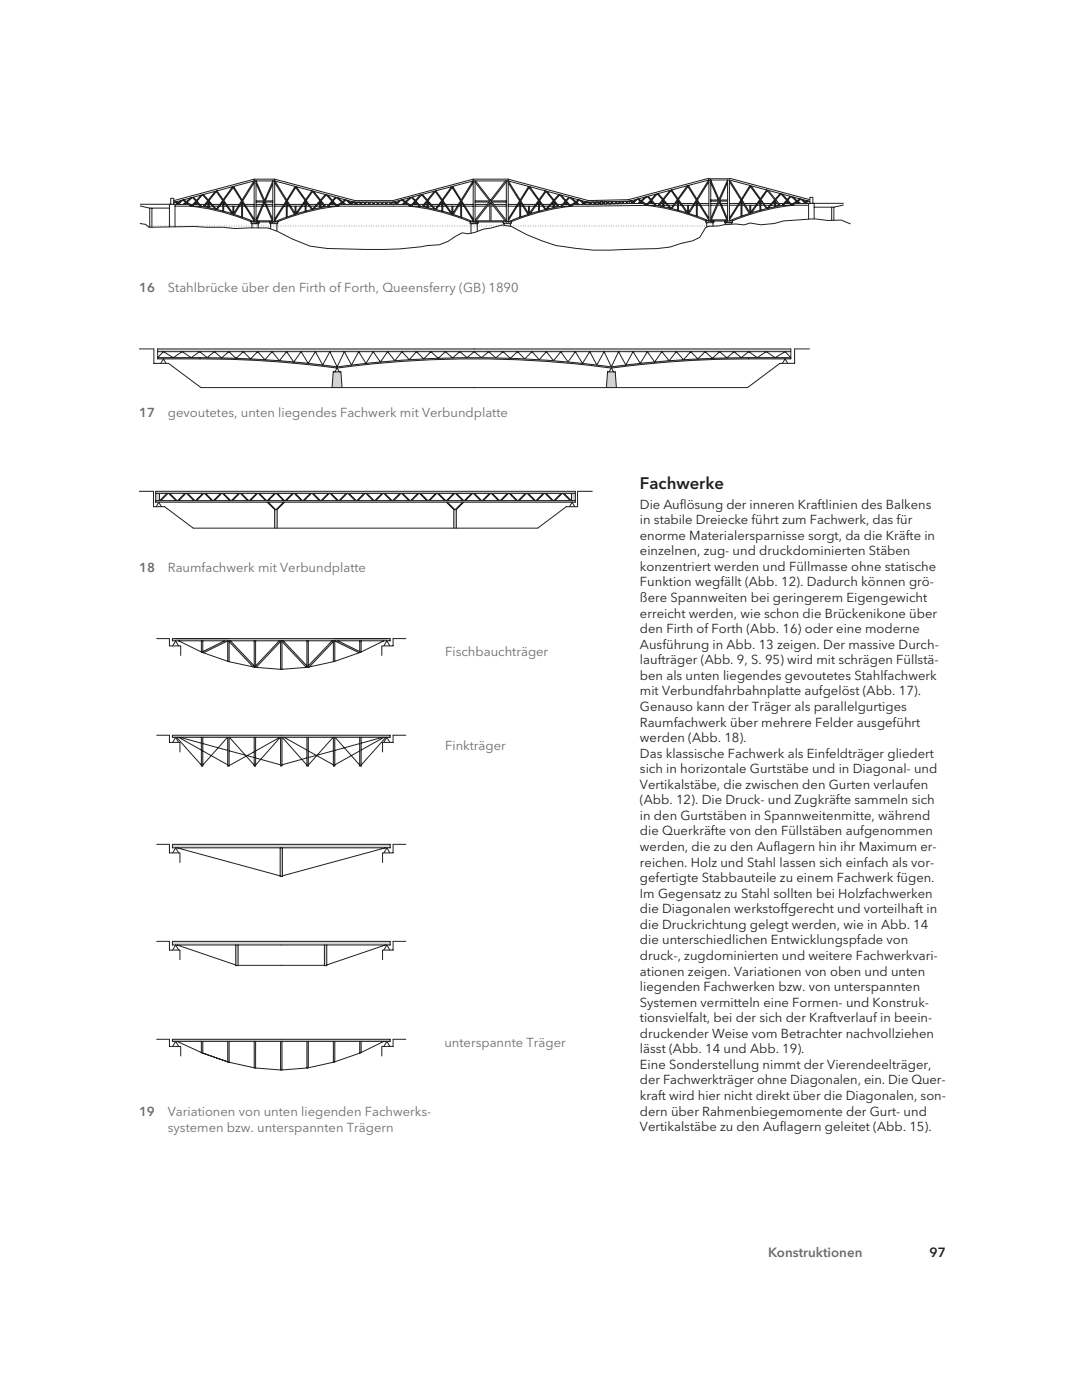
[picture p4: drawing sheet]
<svg xmlns="http://www.w3.org/2000/svg" width="230mm" height="297mm" viewBox="0 0 230 297" stroke-linecap="round" stroke-linejoin="round" font-family="sans-serif">
<path d="M31 47.9h.1M151.9 47.9h.1" fill="none" stroke="#808285" stroke-width=".21"/>
<path d="M31.5 47.9h120.2" fill="none" stroke="#808285" stroke-width=".21" stroke-dasharray="0 .5"/>
<g fill="none" stroke="#231f20" stroke-width=".21">
<path d="M49.3 39.6l-3.4 4.8-1.6-1.8M49.4 39.8l1.8 2.8M49.6 39.6l1.7 2.8M49.6 39.6l-3.5 4.8M53.8 38.4l-4.2 6.8M53.9 38.4l-16.6 4.4M53.9 38.7l-4.2 6.8M54.3 38.9l1.6 3.8-1.6 4M57.8 39l-1.6 3.7 1.6 3.8M57.8 38.4v8.7h-3.5M57.8 38.4l-1.7 4.1-1.8-4.1h3.9M58.2 38.4v8.7"/>
<path d="M58.2 38.7l4.2 6.8M58.2 38.4l16.8 4.5M58.3 38.4l4.2 6.8M62.5 39.6l3.5 4.8M62.5 39.6l-1.7 2.8M62.7 39.8l-1.8 2.8M62.8 39.6l3.4 4.8 1.6-1.8M95.7 39.6l-3.4 4.8-1.6-1.8M95.9 39.8l1.7 2.8M96 39.6l1.8 2.8M96 39.6l-3.5 4.8M100.2 38.4l-4.2 6.8"/>
<path d="M100.3 38.4l-17 4.5M100.3 38.7l-4.2 6.8M100.7 38.7l3.1 4-3.1 4M100.7 38.4h7M107.1 38.4l-3.1 4.1-3.2-4.1M107.3 38.4v8.7M107.3 38.6l-3.2 4.1 3.2 4M107.7 38.8l4.2 6.7M107.8 38.4l4.2 6.8M112 39.6l3.5 4.8M112 39.6l-1.7 2.8M112.2 39.8l-1.8 2.8"/>
<path d="M112.3 39.6l3.4 4.8 1.6-1.8M145.7 39.4l-3.4 4.8-1.6-1.8M145.8 39.6l1.8 2.8M146 39.4l1.7 2.8M146 39.4l-3.5 4.8M150.2 38.2l-4.2 6.8M150.3 38.2l-16.8 4.5M150.3 38.5l-4.2 6.8M150.3 38.2h3.9l-1.8 4.1-1.7-4.1v8.7h3.5v-8.7h.4v8.7M150.3 38.2v8.7M150.7 38.8l1.6 3.7-1.6 3.8M154.2 38.7l-1.6 3.8 1.6 4"/>
<path d="M154.6 38.5l4.2 6.8M154.6 38.2l17.1 4.5M154.7 38.2l4.2 6.8M158.9 39.4l3.5 4.8M158.9 39.4l-1.7 2.8M159.1 39.6l-1.8 2.8M159.2 39.4l3.4 4.8 1.6-1.8M29.7 47.4l1.2 .2 .7 .6 9.6-.2 6.2 .2 2.4 .3 7-.1 2 .7 3.1 1.6 3.8 1.5 3.7 .5a99.9 99.9 0 0 0 21.2-.6l2.6-.2 1.8-.7 2.9-1.8 1.3 .2 1.4-.3 1.9-.7 1.6-.2 2.3-.7 2 .3a38.3 38.3 0 0 0 9.6 4.1 62.4 62.4 0 0 0 14.6 .8l6.6-.2 2.8-.3 2.5-.8 2.3-.5 1.5-.7 1.3-2.1 .6-.3 5.8-.5 1.7 .2 1.3-.4a7.5 7.5 0 0 0 3.6 .3l1.5-.2 2-.5 5.9-.4 3.4 .3 2.9-.1 1.9 .8M29.7 43.3h6.2M29.7 43.7l2 .4M31.7 48.2v-4.1h.5v4.1M32.2 44.1h3.7"/>
<path d="M36.2 43.3v-1.2h.6v1.2M36.8 42.6l17.1-4.6h4.3l17.1 4.6h8M37.1 42.9l.5 .3-.2 .2M37.1 42.9h-.3M37.1 48.1v-4.8h-1.2v4.8M37.1 43.4h2.9M37.1 43.7h5.3M37.3 42.8l-.2 .1M37.4 42.8l.4 .3M38.4 42.5l-.6 .6M38.7 42.5l.6 .4M38.7 42.5l-.8 .7 .3 .2"/>
<path d="M39 42.4l.5 .4M39.5 43l1 .7M39.7 42.9l1 .7M40.4 43.4h.4M40.4 42l-1.6 1.4M40.8 41.9l-1.7 1.5M40.8 41.9l.7 .7M40.9 43.8a45.2 45.2 0 0 1 12.3 3.2M41 41.8l.6 .7M41.2 43.4h.9M41.5 42.9v.4M41.6 42.8l.9 .9"/>
<path d="M41.7 43v.4M41.8 42.7l.9 1M42.4 43.4h1M42.5 43.7a49.1 49.1 0 0 1 11.4 3.3M42.6 41.4l-2 2.3M43.1 41.3l1.1 1.1M43.4 43.7h.7M43.7 43.4h.4M44 42.6l-1.1-1.3-2.1 2.4M44.1 42.8v1.2M44.2 42.7l1.4 1.6M44.3 42.9v1.1"/>
<path d="M44.3 43.4h.4M44.3 43.7h.8M45 43.4h1.6M45.3 43.7h1M45.6 40.6l-2.6 3.2M45.8 40.6l1.4 1.9M46 40.5l-2.7 3.3M46 40.5l1.3 1.8M46.6 43.7h.6M46.8 43.4h.4M47.2 42.8v1.9M47.3 42.7l1.8 2.6"/>
<path d="M47.4 42.9v1.9M47.4 43.4h.4M47.4 43.7h.6M47.4 42.5l1.9 2.7M48 43.4h2.7M48.3 43.7h2.2M49.4 43.7v1.7M49.6 43.7v1.7M50.8 43.7h.4M51 43.4h.2M51.2 43v3M51.4 42.9l2.5 4"/>
<path d="M51.4 43.4h.3M51.4 43v3M51.4 43.7h.5M51.5 42.7l2.4 3.8M51.9 43.4h2M52.1 43.7h1.8M53.2 47.1h1.7v.3h-1.7zM53.4 48.3v-.9h1.3v1M53.9 47.1v-8.7h.4v8.7M54.3 43.4h1.4M54.3 43.7h1.2M54.3 46.8h3.5"/>
<path d="M54.3 42.6h1.6M54.3 42.9h1.6M54.4 46.8l1.7-3.8 1.6 3.8M55.8 43.7h.6M55.9 43.4h.3M56.2 42.9h1.6M56.3 42.6h1.5M56.5 43.4h1.3M56.6 43.7h1.2M57.2 47.1h1.7v.3h-1.7zM57.4 47.4v1.1M58.2 43.4h2"/>
<path d="M58.3 43.7h1.7M58.7 47.4v1.6M60.2 43.7h.5M60.5 43.4h.2M60.6 42.7l-2.4 3.8M60.7 43v3M60.8 42.9l-2.6 4M60.9 43v3M60.9 43.4h.2M60.9 43.7h.4M61.4 43.4h2.7M61.6 43.7h2.2"/>
<path d="M62.5 43.7v1.7M62.7 43.7v1.7M64.1 43.7h.6M64.3 43.4h.4M64.7 42.5l-1.9 2.7M64.7 42.9v1.9M64.8 42.3l1.4-1.8 2.6 3.3M64.8 42.7l-1.8 2.6M64.9 42.8v1.9M64.9 43.4h.4M64.9 43.7h.7M65.5 43.4h1.6"/>
<path d="M65.8 43.7h1M66.3 40.6l-1.4 1.9M66.5 40.6l2.6 3.2M67.1 43.7h.7M67.4 43.4h.4M67.8 42.9v1.1M67.9 42.7l-1.4 1.6M68 42.8v1.2M68 43.4h.4M68 43.7h.7M68.1 42.6l1.1-1.3 2.1 2.4M68.7 43.4h1"/>
<path d="M69 41.3l-1 1.1M69.5 41.4l2 2.3M70 43.4h.9M70.3 42.7l-.9 1M70.4 43v.4M70.5 42.8l-.9 .9a49.1 49.1 0 0 0-11.3 3.3M70.6 42.9v.4M71.1 41.8l-.6 .7M71.2 43.8a45.2 45.2 0 0 0-12.3 3.2M71.3 43.4h.4M71.3 41.9l-.7 .7M71.3 41.9l1.7 1.5"/>
<path d="M71.7 42l1.6 1.4M72.4 42.9l-1 .7M72.6 43l-1 .7M73.1 42.4l-.5 .4M73.4 42.5l.8 .7-.3 .2M73.4 42.5l-.6 .4M73.7 42.5l.6 .6 .4-.3M75 42.9h8.3M75 42.9l-.5 .3 .2 .2M75.1 42.9v.5M75.2 42.9l.7 .5M75.9 42.9l-.7 .5"/>
<path d="M76.1 42.9l.7 .5M76.8 42.9l-.7 .5M77 42.9l.7 .5M77.7 42.9l-.7 .5M77.9 42.9l.7 .5M78.6 42.9l-.7 .5M78.8 42.9l.7 .5M79.5 42.9l-.7 .5M79.7 42.9l.7 .5M80.4 42.9l-.6 .5M80.6 42.9l.7 .5M81.3 42.9l-.6 .5"/>
<path d="M81.6 42.9l.6 .5M82.3 42.9l-.7 .5M82.5 42.9l.6 .5M83.2 42.9l-.7 .5M83.3 42.9v.5M83.4 42.9l.5 .3-.2 .2M84.7 42.5l-.6 .6-.5-.3M85.1 42.4l-.9 .8 .2 .2M85.1 42.4l.7 .5M85.4 42.3l.5 .5M85.9 43l1 .7M86.1 42.9l1 .7"/>
<path d="M86.4 43.4h-14.3M86.8 43.4h.5M86.9 41.9l-1.7 1.5M87.2 41.9l-1.7 1.5M87.2 41.9l.7 .7M87.3 43.8a45.1 45.1 0 0 1 12.4 3.2M87.4 41.8l.7 .7M87.6 43.4h.9M88 42.9v.4M88.1 42.8l.8 .9M88.2 43v.4M88.2 42.7l.9 1"/>
<path d="M88.8 43.4h1M88.9 43.7h-19.2M88.9 43.7l.7 .1a49.9 49.9 0 0 1 10.7 3.2M89.1 41.4l-2.1 2.3M89.6 41.3l1 1.1M89.8 43.7h.7M90.1 43.4h.4M90.5 42.6l-1.1-1.3-2.1 2.4M90.5 42.8v1.2M90.6 42.7l1.4 1.6M90.7 42.9v1.1M90.8 43.4h.3"/>
<path d="M90.8 43.7h.7M91.5 43.4h1.5M91.8 43.7h.9M92 40.6l-2.5 3.2M92.3 40.6l1.3 1.9M92.4 40.5l-2.7 3.3M92.4 40.5l1.3 1.8M93 43.7h.6M93.3 43.4h.3M93.7 42.8v1.9M93.7 42.7l1.9 2.6M93.9 42.9v1.9"/>
<path d="M93.9 43.4h.3M93.9 43.7h.6M93.9 42.5l1.9 2.7M94.5 43.4h2.6M94.8 43.7h2.1M95.8 43.7v1.7M96 43.7v1.7M97.2 43.7h.4M97.4 43.4h.2M97.7 43v3M97.8 42.9l2.5 4M97.8 43.4h.3"/>
<path d="M97.9 43v3M97.9 43.7h.4M97.9 42.7l2.4 3.8M98.4 43.4h1.9M98.6 43.7h1.7M99.6 47.1h1.8v.3h-1.8zM100.3 47.1v-8.7h.4v8.7M100.7 43.4h2.6M100.7 43.7h2.3M100.7 46.8h6.6M100.7 47.1h6M100.7 42.6h3.1"/>
<path d="M100.7 42.9h3M100.9 46.8l3.1-3.9 3.1 3.9M101.2 49.1v-1.7h-1.4v2.1M103.3 43.7h.5M103.6 43.4h.2M103.8 43.1v3.7M104.1 43v3.8M104.1 43.7h.5M104.1 43.4h.3M104.2 42.6h3.1M104.3 42.9h3M104.7 43.4h2.6"/>
<path d="M105 43.7h2.3M106.7 47.1h1.7v.3h-1.7zM106.9 47.4v.4M107.7 43.4h2M107.7 43.7h1.7M108.2 47.4v.6M109.7 43.7h.5M109.9 43.4h.3M110.1 42.7l-2.4 3.8M110.2 43v3M110.2 42.9l-2.5 3.9M110.4 43v3"/>
<path d="M110.4 43.4h.2M110.4 43.7h.4M110.9 43.4h2.6M111.1 43.7h2.2M112 43.7v1.7M112.2 43.7v1.7M113.6 43.7h.6M113.8 43.4h.4M114.1 42.5l-1.9 2.7M114.2 42.9v1.9M114.3 42.7l-1.9 2.6M114.4 42.8v1.9"/>
<path d="M114.4 43.4h.3M114.4 43.7h.6M115 43.4h1.6M115.3 43.7h1M115.6 40.5l-1.3 1.8M115.6 40.5l2.7 3.3M115.7 40.6l-1.3 1.9M116 40.6l2.5 3.2M116.5 43.7h.8M116.9 43.4h.4M117.3 42.9v1.1M117.4 42.7l-1.4 1.6"/>
<path d="M117.5 42.8v1.2M117.5 43.4h.4M117.5 43.7h.7M117.6 42.6l1-1.3 2.2 2.4M118.2 43.4h1M118.5 41.3l-1.1 1.1M119 41.4l2 2.3M119.1 43.7l-.6 .1a49.9 49.9 0 0 0-10.8 3.2M119.5 43.4h.9M119.8 42.7l-.9 1M119.9 43v.4M119.9 42.8l-.8 .9"/>
<path d="M120.1 42.9v.4M120.6 41.8l-.6 .7M120.7 43.8a45.1 45.1 0 0 0-12.3 3.2M120.7 43.4h.5M120.8 41.9l-.7 .7M120.8 41.9l1.7 1.5M121.2 42l1.6 1.4M121.6 43.4h3.2M121.9 42.9l-1 .7M122.1 43l-1 .7M122.6 42.4l-.5 .4M122.8 42.5l.8 .7-.2 .2"/>
<path d="M122.9 42.5l-.7 .4M123.2 42.5l.6 .6M124.2 42.8l-.4 .3M124.2 42.8l-16.5-4.4v8.7M124.2 42.8l.5 .1M124.5 42.9l-.5 .3 .1 .2M124.7 42.9v.5M124.8 42.9l.7 .4M125.5 42.9l-.7 .5M125.7 42.8l.7 .5M126.4 42.8l-.6 .5M126.7 42.8l.7 .5"/>
<path d="M127.4 42.8l-.7 .5M127.6 42.8l.6 .5M128.3 42.8l-.7 .5M128.5 42.8l.7 .5M129.2 42.8l-.7 .5M129.4 42.8l.7 .4M130.1 42.8l-.7 .5M130.3 42.8l.7 .4M131 42.8l-.7 .4M131 42.7l.7 .5M132.4 43.2l-.7-.5-.7 .5M132.4 42.7l-.7 .5"/>
<path d="M132.6 42.7l.6 .5M133.3 42.7l-.7 .5M133.4 42.7v.5M133.5 42.7l.5 .3-.2 .2M133.5 42.7l-8.8 .2M133.8 42.6l.4 .3M133.8 43.2h2.6M133.8 43.2l-9 .2M134.8 42.3l-.6 .6M135.1 42.3l.6 .4M135.1 42.3l-.8 .7 .3 .2M135.4 42.2l.5 .4"/>
<path d="M135.9 42.8l1 .7M136.1 42.7l1 .7M136.8 43.2h.4M136.8 41.8l-1.6 1.4M137.3 43.6a45.1 45.1 0 0 1 12.3 3.3M137.4 41.6l.6 .7M137.6 43.2h.9M137.9 42.4l-.7-.7-1.7 1.5M137.9 42.7v.4M138 42.6l.9 .9M138.1 42.8v.4M138.2 42.5l.9 1"/>
<path d="M138.8 43.2h1M138.8 43.5l-19.7 .2M138.9 43.5l.6 .1a49.8 49.8 0 0 1 10.7 3.2M139 41.2l-2.1 2.3M139.5 41.1l1 1.1M139.8 43.5h.7M140.1 43.2h.4M140.4 42.4l-1.1-1.3-2.1 2.4M140.5 42.6v1.2M140.6 42.5l1.4 1.6M140.7 42.7v1.1M140.7 43.2h.4"/>
<path d="M140.7 43.5h.8M141.4 43.2h1.6M141.7 43.5h1M142 40.4l-2.6 3.2M142.2 40.4l1.4 1.9M142.3 40.3l-2.6 3.3M142.4 40.3l1.3 1.8M143 43.5h.6M143.2 43.2h.4M143.6 42.7v1.8M143.7 42.5l1.8 2.6M143.8 42.7v1.9"/>
<path d="M143.8 43.2h.4M143.8 43.5h.6M143.8 42.3l1.9 2.7M144.4 43.2h2.7M144.7 43.5h2.2M145.8 43.6v1.6M146 43.6v1.6M147.2 43.5h.4M147.4 43.2h.2M147.6 42.8v3M147.7 42.7l2.6 4M147.8 43.2h.2"/>
<path d="M147.8 42.8v3M147.8 43.5h.5M147.9 42.5l2.4 3.8M148.3 43.2h2M148.5 43.5h1.7M149.6 46.9h1.7v.3h-1.7zM149.8 47.2v1M150.7 46.6h3.5M150.7 42.4h1.5M150.7 42.7h1.6M150.7 43.2h1.3M150.7 43.5h1.2"/>
<path d="M151.1 47.2v.7M152.1 43.5h.6M152.3 43.2h.3M152.6 42.7h1.6M152.6 42.4h1.6M152.8 43.2h1.4M153 43.5h1.2M153.6 46.9h1.7v.3h-1.7zM154.1 46.6l-1.7-3.8-1.6 3.8M154.6 43.2h2M154.7 43.5h1.7M155.1 47.6v-.4h-1.3v.5"/>
<path d="M156.6 43.5h.5M156.9 43.2h.2M157 42.5l-2.4 3.8M157.1 42.8v3M157.2 42.7l-2.6 4M157.3 42.8v3M157.3 43.2h.2M157.3 43.5h.4M157.8 43.2h2.7M158 43.5h2.2M158.9 43.6v1.6M159.1 43.6v1.6"/>
<path d="M160.5 43.5h.6M160.7 43.2h.4M161.1 42.3l-1.9 2.7M161.1 42.7v1.9M161.2 42.1l1.3-1.8 2.7 3.3M161.2 42.5l-1.8 2.6M161.3 42.7v1.8M161.3 43.2h.4M161.3 43.5h.6M161.9 43.2h1.6M162.2 43.5h1M162.7 40.4l-1.4 1.9"/>
<path d="M162.9 40.4l2.6 3.2M163.4 43.5h.8M163.8 43.2h.4M164.2 42.7v1.1M164.3 42.5l-1.4 1.6M164.4 42.6v1.2M164.4 43.2h.4M164.4 43.5h.7M164.5 42.4l1.1-1.3 2.1 2.4M165.1 43.2h1M165.4 41.1l-1 1.1M165.9 41.2l2 2.3"/>
<path d="M166 43.5l-.6 .1a49.9 49.9 0 0 0-10.7 3.2M166.1 43.5h5.3M166.4 43.2h.9M166.7 42.5l-.9 1M166.8 42.8v.4M166.9 42.6l-.9 .9M167 42.7v.4M167 42.4l.7-.7 1.7 1.5M167.5 41.6l-.6 .7M167.6 43.6a45.1 45.1 0 0 0-12.3 3.3M167.7 43.2h.4M168.1 41.8l1.6 1.4"/>
<path d="M168.5 43.2h2.9M168.8 42.7l-1 .7M169 42.8l-1 .7M169.5 42.2l-.5 .4M169.8 42.3l.8 .7-.3 .2M169.8 42.3l-.6 .4M170.1 42.3l.6 .6 .4-.3M171.4 42.7l-.5 .3 .2 .2M171.7 42.4l-17.1-4.6h-4.3l-17.1 4.6-8.5 .2-17-4.6h-7.4l-17 4.6M171.7 43.1v-1.2h.6v1.2M172.6 46.4v-3.3h-1.2v3.4M172.6 43.1h6.2"/>
<path d="M172.6 44h3.7M176.3 46.7v-2.7h.5v2.7M178.8 43.5l-2 .5"/>
</g>
<path d="M33 104.4h89" fill="none" stroke="#d1d2d4" stroke-width=".44"/>
<path d="M33 104.6h.8v1.6h-.8z" fill="#d1d2d4"/>
<path d="M33 106.4h89" fill="none" stroke="#d1d2d4" stroke-width=".34"/>
<g fill="#d1d2d4">
<path d="M121.1 104.5h.9v1.9h-.9z"/>
<path d="M94.6 106.5h.2l1.7 1.6 1.6-1.6h.3l-1.7 1.6v3.9h-.5v-3.9z"/>
<path d="M56.6 106.5h.2l1.7 1.6 1.6-1.6h.3l-1.7 1.6v3.9h-.5v-3.9z"/>
<path d="M33.8 106.2l1.6-1.5h.2l-1.5 1.5z"/>
<path d="M35.8 104.7h.2l1.6 1.5h-.3z"/>
<path d="M37.6 106.2l1.6-1.5h.2l-1.5 1.5z"/>
<path d="M39.6 104.7h.2l1.6 1.5h-.3z"/>
<path d="M41.4 106.2l1.6-1.5h.2l-1.5 1.5z"/>
<path d="M43.4 104.7h.2l1.6 1.5h-.3z"/>
<path d="M45.2 106.2l1.6-1.5h.2l-1.5 1.5z"/>
<path d="M47.1 104.7h.3l1.6 1.5h-.3z"/>
<path d="M49 106.2l1.6-1.5h.2l-1.5 1.5z"/>
<path d="M50.9 104.7h.2l1.7 1.5h-.3z"/>
<path d="M52.8 106.2l1.6-1.5h.2l-1.5 1.5z"/>
<path d="M54.7 104.7h.3l1.6 1.5h-.3z"/>
<path d="M56.6 106.2l1.6-1.5h.2l-1.5 1.5z"/>
<path d="M58.5 104.7h.3l1.6 1.5h-.3z"/>
<path d="M60.4 106.2l1.6-1.5h.2l-1.5 1.5z"/>
<path d="M62.3 104.7h.3l1.6 1.5h-.3z"/>
<path d="M64.2 106.2l1.6-1.5h.2l-1.5 1.5z"/>
<path d="M66.1 104.7h.3l1.6 1.5h-.3z"/>
<path d="M68 106.2l1.6-1.5h.2l-1.5 1.5z"/>
<path d="M69.9 104.7h.2l1.6 1.5h-.3z"/>
<path d="M71.8 106.2l1.6-1.5h.2l-1.5 1.5z"/>
<path d="M73.8 104.7h.2l1.6 1.5h-.3z"/>
<path d="M75.6 106.2l1.6-1.5h.2l-1.5 1.5z"/>
<path d="M77.5 104.7h.3l1.6 1.5h-.3z"/>
<path d="M79.4 106.2l1.6-1.5h.2l-1.5 1.5z"/>
<path d="M81.4 104.7h.2l1.6 1.5h-.3z"/>
<path d="M83.2 106.2l1.6-1.5h.2l-1.5 1.5z"/>
<path d="M85.1 104.7h.3l1.6 1.5h-.3z"/>
<path d="M87 106.2l1.6-1.5h.2l-1.5 1.5z"/>
<path d="M88.9 104.7h.2l1.6 1.5h-.3z"/>
<path d="M90.8 106.2l1.6-1.5h.2l-1.5 1.5z"/>
<path d="M92.7 104.7h.3l1.6 1.5h-.3z"/>
<path d="M94.6 106.2l1.6-1.5h.2l-1.5 1.5z"/>
<path d="M96.5 104.7h.2l1.6 1.5h-.3z"/>
<path d="M98.4 106.2l1.6-1.5h.2l-1.5 1.5z"/>
<path d="M100.3 104.7h.2l1.7 1.5h-.4z"/>
<path d="M102.2 106.2l1.6-1.5h.2l-1.5 1.5z"/>
<path d="M104.1 104.7h.3l1.6 1.5h-.3z"/>
<path d="M106 106.2l1.6-1.5h.2l-1.5 1.5z"/>
<path d="M107.9 104.7h.2l1.6 1.5h-.3z"/>
<path d="M109.8 106.2l1.6-1.5h.2l-1.5 1.5z"/>
<path d="M111.7 104.7h.2l1.6 1.5h-.3z"/>
<path d="M113.6 106.2l1.6-1.5h.2l-1.5 1.5z"/>
<path d="M115.5 104.7h.2l1.6 1.5h-.3z"/>
<path d="M117.4 106.2l1.6-1.5h.2l-1.5 1.5z"/>
<path d="M119.3 104.7h.2l1.6 1.5h-.3z"/>
</g>
<g fill="none" stroke="#231f20" stroke-width=".21">
<path d="M29.4 104.2h3.1v3.3h2.4l6.1 4.5h73l6-4.5h2.4v-3.3h3.1M33 104.2h89v2.3h-89zM33 106.2h89M33 104.7h89M33.1 107.5l.6-1 .5 1M33.8 104.7v1.5M35.4 104.7l-1.5 1.5M35.6 104.7l-1.5 1.5M35.8 104.7l1.5 1.5M36 104.7l1.5 1.5M39.2 104.7l-1.5 1.5M39.4 104.7l-1.5 1.5"/>
<path d="M39.5 104.7l1.6 1.5M39.8 104.7l1.5 1.5M43 104.7l-1.6 1.5M43.2 104.7l-1.5 1.5M43.4 104.7l1.5 1.5M43.6 104.7l1.5 1.5M46.8 104.7l-1.6 1.5M47 104.7l-1.5 1.5M47.2 104.7l1.5 1.5M47.4 104.7l1.5 1.5M50.6 104.7l-1.6 1.5M50.8 104.7l-1.5 1.5"/>
<path d="M51 104.7l1.5 1.5M51.2 104.7l1.5 1.5M54.4 104.7l-1.6 1.5M54.6 104.7l-1.5 1.5M54.8 104.7l1.5 1.5M55 104.7l1.5 1.5M56.6 106.5l1.6 1.6v3.9M56.9 106.5l1.6 1.6 1.6-1.6M58.2 104.7l-1.6 1.5M58.4 104.7l-1.5 1.5M58.6 104.7l1.5 1.5M58.8 104.7l1.5 1.5"/>
<path d="M60.3 106.5l-1.5 1.6v3.9M62 104.7l-1.5 1.5M62.2 104.7l-1.5 1.5M62.4 104.7l1.5 1.5M62.6 104.7l1.5 1.5M65.8 104.7l-1.5 1.5M66 104.7l-1.5 1.5M66.2 104.7l1.5 1.5M66.4 104.7l1.5 1.5M69.6 104.7l-1.5 1.5M69.8 104.7l-1.5 1.5M70 104.7l1.5 1.5"/>
<path d="M70.2 104.7l1.5 1.5M73.4 104.7l-1.5 1.5M73.6 104.7l-1.5 1.5M73.7 104.7l1.6 1.5M74 104.7l1.5 1.5M77.2 104.7l-1.6 1.5M77.4 104.7l-1.5 1.5M77.5 104.7l1.6 1.5M77.8 104.7l1.5 1.5M81 104.7l-1.6 1.5M81.2 104.7l-1.5 1.5M81.3 104.7l1.6 1.5"/>
<path d="M81.6 104.7l1.5 1.5M84.8 104.7l-1.6 1.5M85 104.7l-1.5 1.5M85.1 104.7l1.6 1.5M85.4 104.7l1.5 1.5M88.6 104.7l-1.6 1.5M88.8 104.7l-1.5 1.5M88.9 104.7l1.6 1.5M89.2 104.7l1.5 1.5M92.4 104.7l-1.6 1.5M92.6 104.7l-1.5 1.5M92.7 104.7l1.6 1.5"/>
<path d="M93 104.7l1.5 1.5M94.6 106.5l1.6 1.6v3.9M94.9 106.5l1.6 1.6 1.6-1.6M96.2 104.7l-1.6 1.5M96.4 104.7l-1.5 1.5M96.5 104.7l1.6 1.5M96.8 104.7l1.5 1.5M98.3 106.5l-1.6 1.6v3.9M100 104.7l-1.6 1.5M100.2 104.7l-1.5 1.5M100.3 104.7l1.6 1.5M100.5 104.7l1.6 1.5"/>
<path d="M103.8 104.7l-1.6 1.5M104 104.7l-1.6 1.5M104.1 104.7l1.6 1.5M104.3 104.7l1.6 1.5M107.6 104.7l-1.6 1.5M107.8 104.7l-1.6 1.5M107.9 104.7l1.6 1.5M108.1 104.7l1.6 1.5M111.4 104.7l-1.6 1.5M111.6 104.7l-1.6 1.5M111.7 104.7l1.6 1.5M112 104.7l1.5 1.5"/>
<path d="M115.2 104.7l-1.6 1.5M115.4 104.7l-1.6 1.5M115.5 104.7l1.6 1.5M115.8 104.7l1.5 1.5M119 104.7l-1.6 1.5M119.2 104.7l-1.6 1.5M119.3 104.7l1.6 1.5M119.6 104.7l1.5 1.5M120.7 107.5l.6-1 .5 1M121.1 104.7v1.5"/>
</g>
<g fill="#d1d2d4">
<path d="M33.4 74h134.2v.6h-134.2z"/>
<path d="M129.6 77.8a212.3 212.3 0 0 1 27.7-1.9h10.3v.2a242.4 242.4 0 0 0-38 2z"/>
<path d="M91.2 76.1a214.6 214.6 0 0 1 38.4 1.7v.3a217.3 217.3 0 0 0-38-1.8z"/>
<path d="M71.5 77.8a212.8 212.8 0 0 1 38.4-1.7l-.4 .2a217.4 217.4 0 0 0-38 1.8z"/>
<path d="M33.4 75.9h10.4a211.4 211.4 0 0 1 27.7 1.9v.3a242.4 242.4 0 0 0-38.1-2z"/>
<path d="M70.6 78.9h1.6l.3 3.3h-2.1z"/>
<path d="M128.8 78.9h1.6l.3 3.3h-2.1z"/>
</g>
<g fill="none" stroke="#231f20" stroke-width=".21">
<path d="M29.5 74h3.1v3.1h3.1l6.9 5.1h115.9l6.8-5.1h3.1v-3.1h3.2M33.4 74.6h134.2M34.1 77.1l.5-1 .6 1M34.6 74.6l2.1 1.3 1.9-1.3 1.9 1.3 1.8-1.3 1.6 1.3 1.5-1.3 1.6 1.3 1.5-1.3 1.5 1.4 1.6-1.4 1.5 1.5 1.5-1.5 1.6 1.7 1.5-1.7 1.5 1.9 1.6-1.9 1.5 2.2 1.5-2.2 1.5 2.5 1.6-2.5 1.5 2.8 1.5-2.8 1.6 3.2a219.6 219.6 0 0 0-29.1-1.9h-9zM71.5 78.1a217.2 217.2 0 0 1 58.1 0M71.5 77.8a218 218 0 0 1 58.1 0M71.5 77.8l1.5-3.2 1.5 2.8 1.5-2.8 1.6 2.5 1.5-2.5 1.5 2.2 1.6-2.2 1.5 1.9 1.5-1.9 1.6 1.7 1.5-1.7 1.5 1.5 1.6-1.5 1.5 1.4 1.5-1.4 1.5 1.3 1.6-1.3 1.5 1.3 1.5-1.3 1.6 1.3 1.5-1.3 1.5 1.3 1.5-1.3 1.6 1.4 1.5-1.4 1.5 1.5 1.6-1.5 1.5 1.7 1.5-1.7 1.5 1.9 1.6-1.9 1.5 2.2 1.5-2.2 1.6 2.5 1.5-2.5 1.5 2.8 1.6-2.8 1.5 3.2M71.5 78.1a217.1 217.1 0 0 0-29.1-2h-9v-2.1h134.2v2.1h-8.9a217.1 217.1 0 0 0-29.1 2M71.5 78.1l-.5 .8M71.5 77.8h.1M71.5 78.1l.5 .8M129.6 77.8h.1"/>
<path d="M129.6 78.1l.5 .8M129.6 78.1l-.5 .8M131.1 74.6l1.6 2.8 1.5-2.8 1.5 2.5 1.5-2.5 1.6 2.2 1.5-2.2 1.5 1.9 1.6-1.9 1.5 1.7 1.5-1.7 1.5 1.5 1.6-1.5 1.5 1.4 1.5-1.4 1.6 1.3 1.5-1.3 1.5 1.3 1.6-1.3 1.8 1.3 1.9-1.3 1.9 1.3 2.1-1.3 1.2 1.3h-8.9a219.6 219.6 0 0 0-29.1 1.9zM165.9 77.1l.5-1 .6 1M70.4 82.2l.2-3.3h1.7l.2 3.3M128.5 82.2l.3-3.3h1.6l.3 3.3"/>
</g>
<path d="M36.5 135.5h46.2v.4h-46.2z" fill="#d1d2d4"/>
<path d="M42.8 135.9v2.5M48.4 135.9v4.5M54 135.9v5.7M59.6 135.9v6.1M65.2 135.9v5.7M70.8 135.9v4.5M76.4 135.9v2.5" fill="none" stroke="#d1d2d4" stroke-width=".3"/>
<g fill="#d1d2d4">
<path d="M42.9 138.2l4.7-2.3h.7l-5.2 2.6-.2-.1z"/>
<path d="M48.5 135.8l.3 .1 5.1 5.3v.3h-.3l-5.1-5.5z"/>
<path d="M59.2 135.9h.4l-.1 .3-5.3 5.4-.1-.3z"/>
<path d="M70.9 135.9h.7l4.7 2.3v.2l-.2 .1z"/>
<path d="M70.4 135.9l.3-.1v.2l-5.1 5.5h-.3l.1-.3z"/>
<path d="M59.7 135.9h.3l5.1 5.4-.1 .3-5.2-5.4z"/>
</g>
<path d="M36.5 156.2h46.2" fill="none" stroke="#d1d2d4" stroke-width=".44"/>
<path d="M42.8 156.4v6.1M48.4 156.4v6.1M54 156.4v6.1M59.6 156.4v6.1M65.2 156.4v6.1M70.8 156.4v6.1M76.4 156.4v6.1" fill="none" stroke="#d1d2d4" stroke-width=".3"/>
<g fill="#d1d2d4">
<path d="M36.5 179.1h46.2v.8h-46.2z"/>
<path d="M59.4 179.8h.5v6.1h-.5z"/>
<path d="M36.5 199.7h46.2v.8h-46.2z"/>
<path d="M50 200.4h.5v4.4h-.5z"/>
<path d="M68.8 200.5h.5v4.3h-.5z"/>
</g>
<path d="M36.5 220.7h46.2" fill="none" stroke="#d1d2d4" stroke-width=".44"/>
<path d="M42.8 220.9v2.5M54 220.9v5.7M59.6 220.9v6.1M65.2 220.9v5.7" fill="none" stroke="#d1d2d4" stroke-width=".3"/>
<path d="M48.4 220.9v4.4M70.8 220.9v4.4M76.4 220.9v2.5" fill="none" stroke="#d1d2d4" stroke-width=".32"/>
<g fill="none" stroke="#231f20" stroke-width=".21">
<path d="M33.2 135.5h2.7v1.5h2.4v2.1M36.5 135.5h46.2v.4h-46.2zM36.6 137l.6-1.1 .7 1.1M37.9 135.9l4.9 2.5 5.6 1.9 5.6 1.3M42.7 135.9v2.4M43 135.9v2.5M47.6 135.9l-4.6 2.3M48.3 135.9v4.4M48.3 136l-5.2 2.5M48.6 135.9v4.5M48.6 136.1l5.1 5.4M48.8 135.9l5.1 5.4"/>
<path d="M53.9 135.9v5.6M54.2 135.9v5.7M59.2 135.9l-5 5.4M59.5 135.9v6.1M59.5 136.1l-5.2 5.5M59.8 135.9v6.1M59.8 136.1l5.1 5.5M60 135.9l5.1 5.4M65.1 135.9v5.7M65.4 135.9v5.6M70.4 135.9l-5 5.4M70.7 135.9v4.5"/>
<path d="M70.7 136.1l-5.1 5.4M71 135.9v4.4M71 136l5.1 2.5M71.6 135.9l4.7 2.3M76.3 135.9v2.5M76.6 135.9v2.4M81.4 137l.6-1.1 .6 1.1M81.4 135.9l-5 2.5-5.6 1.9-5.6 1.3M86 135.5h-2.7v1.5h-2.4v2.1M33.2 156h2.7v1.5h2.2v2M36.5 156h46.2v.4h-46.2zM36.6 157.5l.6-1.1 .7 1.1"/>
<path d="M37.4 156.4l5.3 5.9M37.8 156.4l4.9 2.7M38.1 156.4l4.6 1.3M42.7 156.4v6.1h.3v-6.1M43 159.3l5.3 3M43 157.7l5.3 1.5M48.2 156.4l-5.2 5.9M48.3 156.4v6.1h.3v-6.1M48.6 159.3l5.3 1.4M48.6 156.4l5.3 5.9M53.9 156.4v6.1h.3v-6.1M53.9 159.5l-5.3 2.9"/>
<path d="M54 141.6l5.6 .4 5.6-.4M59.3 156.4l-5.1 2.9M59.4 156.4l-5.2 5.9M59.5 156.4v6.1h.3v-6.1M59.8 156.4l5.3 5.9M60.2 156.4l4.9 2.7M65.1 156.4v6.1h.3v-6.1M65.4 159.3l5.3 3M70.6 156.4l-5.2 5.9M70.7 156.4v6.1h.3v-6.1M70.7 159.3l-5.3 1.4M71 156.4l5.3 5.9"/>
<path d="M76.3 156.4v6.1h.3v-6.1M76.3 159.3l-5.3 3M76.3 157.7l-5.3 1.5M81.1 156.4l-4.5 1.3M81.4 157.5l.6-1.1 .6 1.1M81.4 156.4l-4.8 2.7M81.8 156.4l-5.2 5.9M86 156h-2.7v1.5h-2.2v2M33.2 179.1h2.7v1.8h2.2v2.1M36.5 179.1h46.2v.8h-46.2zM37.5 179.9l21.9 5.9M54.2 160.8l5.3 1.5"/>
<path d="M59.4 179.9v6h.5v-6M65.1 160.8l-5.3 1.5M81.7 179.9l-21.8 5.9M86 179.1h-2.7v1.8h-2.2v2.1M33.2 199.7h2.7v1.8h2.2v2.1M36.5 199.7h46.2v.8h-46.2zM36.6 180.9l.6-1 .7 1M81.4 180.9l.6-1 .6 1M86 199.7h-2.7v1.8h-2.2v2.1M36.6 201.5l.6-1 .7 1M37.5 200.5l12.5 4.2M50 200.5v4.3h.5v-4.3"/>
<path d="M50.5 204.8h18.3M68.8 200.5v4.3h.5v-4.3M81.4 201.5l.6-1 .6 1M81.7 200.5l-12.4 4.2M33.2 220.5h2.7v1.5h2.4v2M36.5 220.5h46.2v.4h-46.2zM36.6 222l.6-1.1 .7 1.1M37.5 220.9l5.3 2.5 5.6 1.9 5.6 1.3M42.7 220.9v2.4M43 220.9v2.5M48.3 220.9v4.4M48.6 220.9v4.4"/>
<path d="M53.9 220.9v5.6M54 226.6l5.6 .4 5.6-.4M54.2 220.9v5.7M59.5 220.9v6.1M59.8 220.9v6.1M65.1 220.9v5.7M65.4 220.9v5.6M70.7 220.9v4.4M71 220.9v4.4M76.3 220.9v2.5M76.6 220.9v2.4M81.4 222l.6-1.1 .6 1.1"/>
<path d="M81.4 220.9l-5 2.5-5.6 1.9-5.6 1.3M86 220.5h-2.7v1.5h-2.4v2"/>
</g>
<text font-size="3.5" fill="#231f20" x="135.6" y="103.8">Fachwerke</text>
<g font-size="2.8" fill="#6c6d70">
<text x="29.5" y="62">16</text>
<text x="35.6" y="62">Stahlbrücke über den Firth of Forth, Queensferry (GB) 1890</text>
<text x="29.5" y="88.4">17</text>
<text x="35.6" y="88.4">gevoutetes, unten liegendes Fachwerk mit Verbundplatte</text>
<text x="29.5" y="121.4">18</text>
<text x="35.6" y="121.4">Raumfachwerk mit Verbundplatte</text>
<text x="94.4" y="139.2">Fischbauchträger</text>
<text x="94.4" y="159">Finkträger</text>
<text x="94.2" y="222.2">unterspannte Träger</text>
<text x="29.5" y="236.7">19</text>
<text x="35.6" y="236.7">Variationen von unten liegenden Fachwerks-</text>
<text x="35.6" y="240">systemen bzw. unterspannten Trägern</text>
<text x="162.8" y="266.6">Konstruktionen</text>
</g>
<g font-size="2.8" fill="#231f20">
<text x="135.7" y="107.9">Die Auflösung der inneren Kraftlinien des Balkens</text>
<text x="135.7" y="111.2">in stabile Dreiecke führt zum Fachwerk, das für</text>
<text x="135.7" y="114.5">enorme Materialersparnisse sorgt, da die Kräfte in</text>
<text x="135.7" y="117.8">einzelnen, zug- und druckdominierten Stäben</text>
<text x="135.7" y="121.1">konzentriert werden und Füllmasse ohne statische</text>
<text x="135.7" y="124.4">Funktion wegfällt (Abb. 12). Dadurch können grö-</text>
<text x="135.7" y="127.7">ßere Spannweiten bei geringerem Eigengewicht</text>
<text x="135.7" y="131">erreicht werden, wie schon die Brückenikone über</text>
<text x="135.7" y="134.3">den Firth of Forth (Abb. 16) oder eine moderne</text>
<text x="135.7" y="137.6">Ausführung in Abb. 13 zeigen. Der massive Durch-</text>
<text x="135.7" y="140.9">laufträger (Abb. 9, S. 95) wird mit schrägen Füllstä-</text>
<text x="135.7" y="144.2">ben als unten liegendes gevoutetes Stahlfachwerk</text>
<text x="135.7" y="147.5">mit Verbundfahrbahnplatte aufgelöst (Abb. 17).</text>
<text x="135.7" y="150.8">Genauso kann der Träger als parallelgurtiges</text>
<text x="135.7" y="154.1">Raumfachwerk über mehrere Felder ausgeführt</text>
<text x="135.7" y="157.4">werden (Abb. 18).</text>
<text x="135.7" y="160.7">Das klassische Fachwerk als Einfeldträger gliedert</text>
<text x="135.7" y="164">sich in horizontale Gurtstäbe und in Diagonal- und</text>
<text x="135.7" y="167.3">Vertikalstäbe, die zwischen den Gurten verlaufen</text>
<text x="135.7" y="170.6">(Abb. 12). Die Druck- und Zugkräfte sammeln sich</text>
<text x="135.7" y="173.9">in den Gurtstäben in Spannweitenmitte, während</text>
<text x="135.7" y="177.2">die Querkräfte von den Füllstäben aufgenommen</text>
<text x="135.7" y="180.5">werden, die zu den Auflagern hin ihr Maximum er-</text>
<text x="135.7" y="183.8">reichen. Holz und Stahl lassen sich einfach als vor-</text>
<text x="135.7" y="187.1">gefertigte Stabbauteile zu einem Fachwerk fügen.</text>
<text x="135.7" y="190.4">Im Gegensatz zu Stahl sollten bei Holzfachwerken</text>
<text x="135.7" y="193.7">die Diagonalen werkstoffgerecht und vorteilhaft in</text>
<text x="135.7" y="197">die Druckrichtung gelegt werden, wie in Abb. 14</text>
<text x="135.7" y="200.4">die unterschiedlichen Entwicklungspfade von</text>
<text x="135.7" y="203.7">druck-, zugdominierten und weitere Fachwerkvari-</text>
<text x="135.7" y="207">ationen zeigen. Variationen von oben und unten</text>
<text x="135.7" y="210.3">liegenden Fachwerken bzw. von unterspannten</text>
<text x="135.7" y="213.6">Systemen vermitteln eine Formen- und Konstruk-</text>
<text x="135.7" y="216.9">tionsvielfalt, bei der sich der Kraftverlauf in beein-</text>
<text x="135.7" y="220.2">druckender Weise vom Betrachter nachvollziehen</text>
<text x="135.7" y="223.5">lässt (Abb. 14 und Abb. 19).</text>
<text x="135.7" y="226.8">Eine Sonderstellung nimmt der Vierendeelträger,</text>
<text x="135.7" y="230.1">der Fachwerkträger ohne Diagonalen, ein. Die Quer-</text>
<text x="135.7" y="233.4">kraft wird hier nicht direkt über die Diagonalen, son-</text>
<text x="135.7" y="236.7">dern über Rahmenbiegemomente der Gurt- und</text>
<text x="135.7" y="240">Vertikalstäbe zu den Auflagern geleitet (Abb. 15).</text>
<text x="197.1" y="266.6">97</text>
</g>
</svg>
